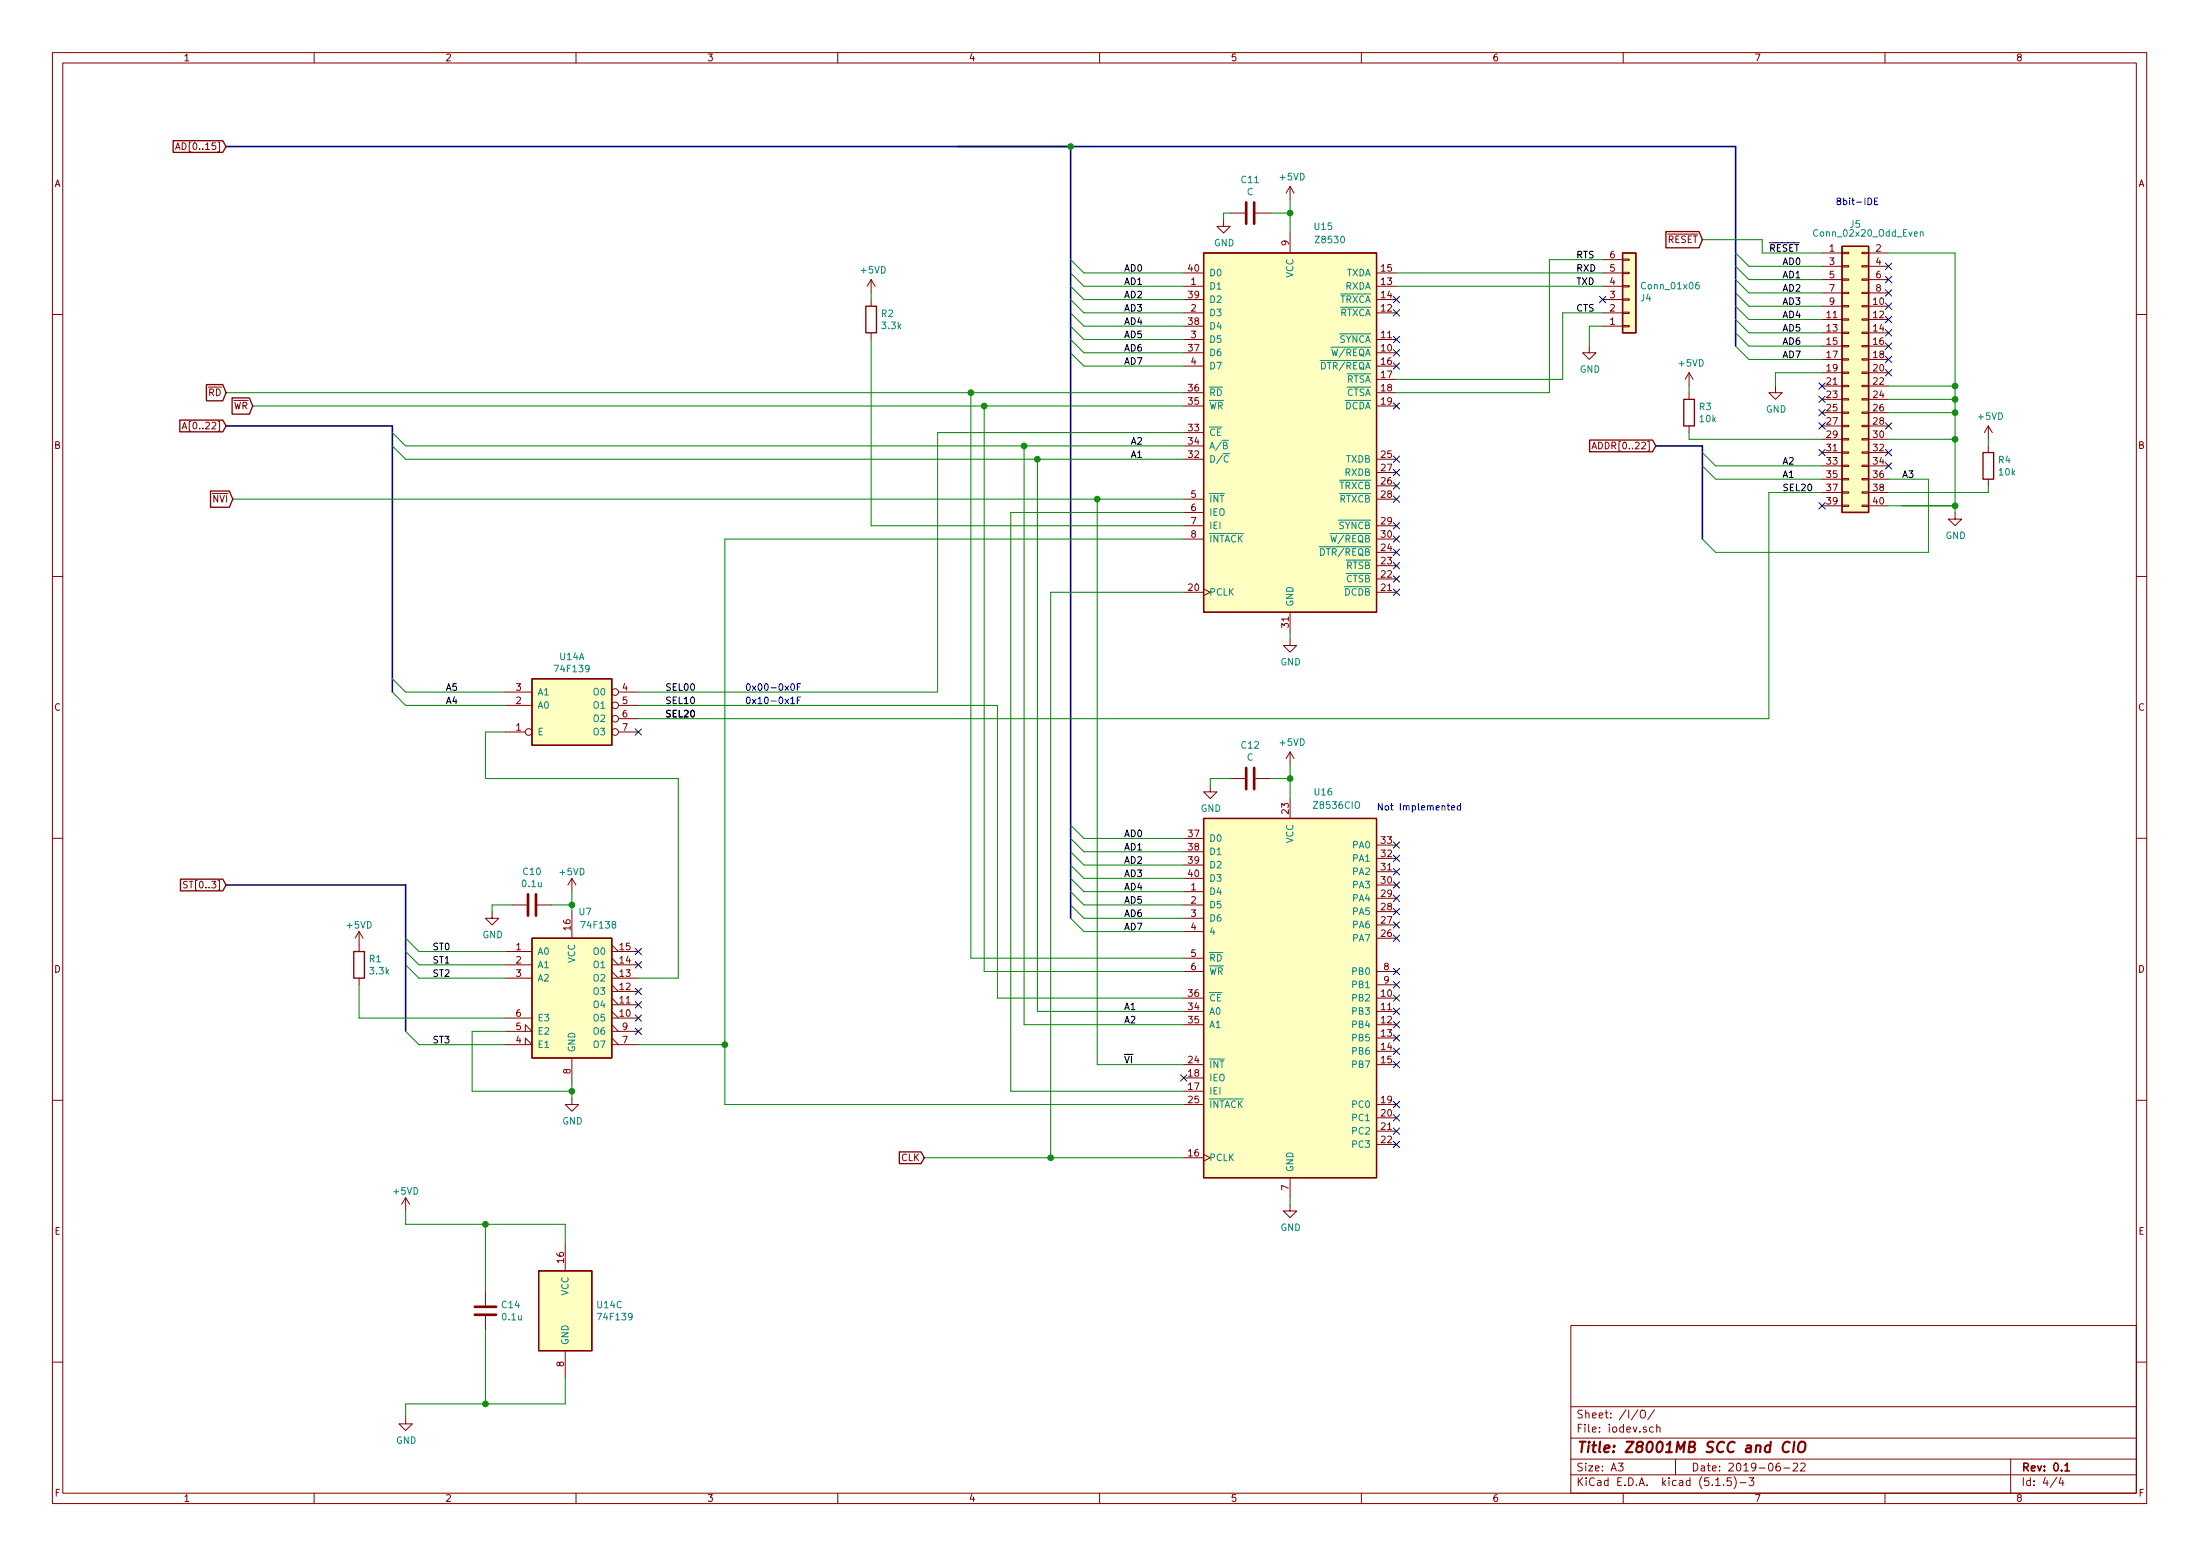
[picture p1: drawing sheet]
<svg xmlns="http://www.w3.org/2000/svg" width="420mm" height="297mm" viewBox="0 0 420 297" stroke-linecap="round" stroke-linejoin="round" font-family="sans-serif">
<g fill="none" stroke="#840000" stroke-width=".19">
<path d="M10 10h400v277h-400zM12 12h396v273.1h-396zM60 10v2M110 10v2M160 10v2M210 10v2M260 10v2M310 10v2M360 10v2M33.5 28.5l.5-1.2 .4 1.2M33.7 28.2h.6M246.4 35.6v2.5"/>
<path d="M246.4 35.6l-.8 1.3M246.4 35.6l.7 1.3M166.4 53.4v2.5M166.4 57.2v1.3M166.4 53.4l-.8 1.2M166.4 53.4l.7 1.2M226.1 59.7h3.8M226.1 57.2h3.8M226.1 54.6h3.8M226.1 52.1h3.8M233.7 41.9v1.3h1.2l-1.2 1.3-1.3-1.3h1.3M234.9 40.7h2.8"/>
<path d="M239.8 40.7h2.8M246.4 44.5v3.8M262.9 59.7h3.8M262.9 57.2h3.8M262.9 54.6h3.8M262.9 52.1h3.8M306.1 59.7h3.8M306.1 57.2h3.8M306.1 54.6h3.8M306.1 52.1h3.8M306.1 49.6h3.8M309.9 52h1.2v.2h-1.2z"/>
<path d="M309.9 49.4h1.2v.3h-1.2zM309.9 54.5h1.2v.3h-1.2zM309.9 59.6h1.2v.3h-1.2zM309.9 57.1h1.2v.2h-1.2zM348 48.3h3.8M348 58.5h3.8M348 50.8h3.8M348 53.4h3.8M348 55.9h3.8M351.8 58.3h1.3v.3h-1.3zM351.8 55.8h1.3v.2h-1.3zM351.8 53.2h1.3v.3h-1.3z"/>
<path d="M351.8 50.7h1.3v.3h-1.3zM351.8 48.2h1.3v.2h-1.3zM355.6 58.3h1.3v.3h-1.3zM355.6 55.8h1.3v.2h-1.3zM355.6 53.2h1.3v.3h-1.3zM355.6 50.7h1.3v.3h-1.3zM355.6 48.2h1.3v.2h-1.3zM356.9 48.3h3.8M356.9 58.5h3.8M356.9 50.8h3.8M356.9 53.4h3.8M356.9 55.9h3.8"/>
<path d="M10 60h2M166.4 63.5v1.3M226.1 62.3h3.8M226.1 67.3h3.8M226.1 64.8h3.8M226.1 69.9h3.8M226.1 75h3.8M226.1 77.5h3.8M262.9 67.3h3.8M262.9 64.8h3.8M262.9 69.9h3.8M262.9 72.4h3.8"/>
<path d="M262.9 75h3.8M262.9 77.5h3.8M303.5 66.1v1.2h1.3l-1.3 1.3-1.2-1.3h1.2M306.1 62.3h3.8M309.9 62.1h1.2v.3h-1.2zM322.6 71.2v2.5M322.6 75v1.2M322.6 71.2l-.8 1.2M322.6 71.2l.7 1.2M339.1 73.7v1.3h1.3l-1.3 1.2-1.3-1.2h1.3M348 61h3.8M348 63.5h3.8"/>
<path d="M348 66.1h3.8M348 68.6h3.8M348 71.2h3.8M348 73.7h3.8M348 76.2h3.8M348 78.8h3.8M351.8 76.1h1.3v.3h-1.3zM351.8 78.6h1.3v.3h-1.3zM351.8 73.6h1.3v.2h-1.3zM351.8 68.5h1.3v.2h-1.3zM351.8 65.9h1.3v.3h-1.3zM351.8 63.4h1.3v.3h-1.3z"/>
<path d="M351.8 60.9h1.3v.2h-1.3zM351.8 71h1.3v.3h-1.3zM355.6 76.1h1.3v.3h-1.3zM355.6 78.6h1.3v.3h-1.3zM355.6 73.6h1.3v.2h-1.3zM355.6 68.5h1.3v.2h-1.3zM355.6 65.9h1.3v.3h-1.3zM355.6 63.4h1.3v.3h-1.3zM355.6 60.9h1.3v.2h-1.3zM355.6 71h1.3v.3h-1.3zM356.9 61h3.8M356.9 63.5h3.8"/>
<path d="M356.9 66.1h3.8M356.9 68.6h3.8M356.9 71.2h3.8M356.9 73.7h3.8M356.9 76.2h3.8M356.9 78.8h3.8M408 60h2M34.8 81.9l.4-1.3 .5 1.3M34.9 81.5h.6M226.1 87.7h3.8M226.1 95.3h3.8M226.1 82.6h3.8"/>
<path d="M226.1 85.1h3.8M226.1 97.8h3.8M262.9 87.7h3.8M262.9 92.7h3.8M262.9 90.2h3.8M262.9 95.3h3.8M304 85.7l.5-1.3 .4 1.3M304.2 85.3h.6M322.6 81.3v1.3M348 81.3h3.8M348 83.9h3.8M348 86.4h3.8"/>
<path d="M348 88.9h3.8M348 91.5h3.8M348 94h3.8M348 96.6h3.8M351.8 81.2h1.3v.2h-1.3zM351.8 83.7h1.3v.3h-1.3zM351.8 86.3h1.3v.2h-1.3zM351.8 88.8h1.3v.3h-1.3zM351.8 91.3h1.3v.3h-1.3zM351.8 93.9h1.3v.2h-1.3zM351.8 96.4h1.3v.3h-1.3zM355.6 81.2h1.3v.2h-1.3z"/>
<path d="M355.6 83.7h1.3v.3h-1.3zM355.6 86.3h1.3v.2h-1.3zM355.6 88.8h1.3v.3h-1.3zM355.6 91.3h1.3v.3h-1.3zM355.6 93.9h1.3v.2h-1.3zM355.6 96.4h1.3v.3h-1.3zM356.9 81.3h3.8M356.9 83.9h3.8M356.9 86.4h3.8M356.9 88.9h3.8M356.9 91.5h3.8M356.9 94h3.8"/>
<path d="M356.9 96.6h3.8M373.4 97.8v1.3h1.2l-1.2 1.3-1.3-1.3h1.3M379.7 81.3v2.6M379.7 85.1v1.3M379.7 91.5v1.2M379.7 81.3l-.7 1.3M379.7 81.3l.8 1.3M10 110h2M226.1 113.1h3.8M226.1 100.4h3.8M226.1 102.9h3.8M229.9 112.4l1.2 .7-1.2 .6"/>
<path d="M246.4 116.9v3.8M262.9 113.1h3.8M262.9 110.5h3.8M262.9 108h3.8M262.9 105.4h3.8M262.9 100.4h3.8M262.9 102.9h3.8M408 110h2M96.5 139.7h3.8M96.5 134.7h5.1M96.5 132.1h5.1M118.1 139.7h3.8"/>
<path d="M118.1 134.7h3.8M118.1 132.1h3.8M118.1 137.2h3.8M246.4 122v1.2h1.2l-1.2 1.3-1.3-1.3h1.3M231.1 149.9v1.3h1.3l-1.3 1.2-1.2-1.2h1.2M234.9 148.6h2.8M239.8 148.6h2.8M246.4 143.5v2.6M246.4 152.4v3.8M246.4 143.5l-.8 1.3M246.4 143.5l.7 1.3M10 160h2"/>
<path d="M35.8 168.3l-.5-.1-.2 .2v.3l.6 .3 .1 .3-.3 .2h-.4M68.6 177.8l-.8 1.3M68.6 177.8v3.8M68.6 177.8l.7 1.3M94 174v1.3h1.2l-1.2 1.3-1.3-1.3h1.3M97.8 172.8h2.8M102.6 172.8h2.8M109.2 167.7v2.5M109.2 174v5.1M109.2 167.7l-.7 1.2M109.2 167.7l.8 1.2M226.1 160.1h3.8"/>
<path d="M226.1 172.8h3.8M226.1 170.2h3.8M226.1 175.3h3.8M226.1 162.6h3.8M226.1 165.1h3.8M226.1 177.8h3.8M226.1 167.7h3.8M262.9 179.1h3.8M262.9 176.6h3.8M262.9 174h3.8M262.9 171.5h3.8M262.9 168.9h3.8"/>
<path d="M262.9 166.4h3.8M262.9 163.9h3.8M262.9 161.3h3.8M408 160h2M68.6 186.7v1.3M96.5 199.4h5.1l-1.3-1.2v1.2M96.5 196.9h5.1l-1.3-1.3v1.3M96.5 181.6h5.1M96.5 194.3h5.1M96.5 186.7h5.1M96.5 184.2h5.1M116.8 181.6h5.1"/>
<path d="M116.8 194.3h5.1M116.8 193.1l1.3 1.2M116.8 191.8h5.1M116.8 190.5l1.3 1.3M116.8 189.3h5.1M116.8 188l1.3 1.3M116.8 186.7h5.1M116.8 185.5l1.3 1.2M116.8 184.2h5.1M116.8 182.9l1.3 1.3M116.8 180.4l1.3 1.2M116.8 199.4h5.1"/>
<path d="M116.8 196.9h5.1M116.8 198.2l1.3 1.2M116.8 195.6l1.3 1.3M226.1 190.5h3.8M226.1 193.1h3.8M226.1 195.6h3.8M226.1 182.9h3.8M226.1 185.5h3.8M262.9 190.5h3.8M262.9 193.1h3.8M262.9 195.6h3.8M262.9 198.2h3.8"/>
<path d="M262.9 185.5h3.8M262.9 188h3.8M10 210h2M109.2 209.6v1.3h1.3l-1.3 1.2-1.3-1.2h1.3M109.2 202v5M226.1 203.2h3.8M226.1 208.3h3.8M226.1 205.8h3.8M226.1 210.9h3.8M262.9 200.7h3.8M262.9 203.2h3.8M262.9 210.9h3.8"/>
<path d="M262.9 213.4h3.8M262.9 215.9h3.8M262.9 218.5h3.8M408 210h2M77.5 228.6l-.8 1.3M77.5 228.6v2.6M77.5 228.6l.7 1.3M107.9 237.5v5.1M226.1 221h3.8M229.9 220.4l1.2 .6-1.2 .7M246.4 229.9v1.3h1.2l-1.2 1.2-1.3-1.2h1.3M246.4 224.8v3.8"/>
<path d="M92.7 246.4v2.8M92.7 251.2v2.8M107.9 257.8v5.1M300 253h108v32.1h-108zM10 260h2M77.5 270.5v1.3h1.2l-1.2 1.3-1.3-1.3h1.3M300 278.5h108M300 274.5h108M300 268.5h108M309 279.3h1l-.5 .6 .4 .1v.7l-.2 .1-.7-.1M312.8 269.1l-1.2 2M313.5 269.3a.5 .5 0 0 1 .5-.1 .5 .5 0 0 1 .2 .5v.5a.5 .5 0 0 1-.4 .5 .5 .5 0 0 1-.5-.5v-.5z"/>
<path d="M315.7 272.5l-.4-.1-.3 .3 .1 .6 .2 .1 .4-.1M316 269.1l-1.3 2M316.4 272.5h.1a.37 .37 0 0 1 .5 .1v.8M316.4 271.9v1.5M320 278.5v3M339.9 279.3l-.4 .1a.96 .96 0 0 0 0 1.4l.5-.1v-.5l-.2-.3h-.5l-.1 .3M342.5 279.5l.5-.2 .3 .2v.2l-.9 1.1h.9M343.9 279.5l.5-.2 .3 .2 .1 .2-1 1.1h1M384 278.5v6.6M408 260h2M60 285.1v1.9M110 285.1v1.9"/>
<path d="M160 285.1v1.9M210 285.1v1.9M260 285.1v1.9M300 281.5h108M310 285.1v1.9M327.7 283.6h.8M329.2 283.5v.1M330.6 282.1h-.7l-.1 .7 .2-.1h.5l.2 .3-.1 .5-.2 .1-.6-.1M331.2 281.9a1.71 1.71 0 0 1 0 2.3M332.3 283h1.2M334 282.1h.9l-.5 .6 .5 .1v.7l-.2 .1-.7-.1M340.7 280.2h1.1"/>
<path d="M360 285.1v1.9M392.8 282l-1.3 2M393.6 282l-.4 1.1h1M394 282.6v1"/>
<circle cx="101" cy="139.7" r=".63"/>
<circle cx="117.5" cy="139.7" r=".63"/>
<circle cx="117.5" cy="137.2" r=".63"/>
<circle cx="117.5" cy="132.1" r=".63"/>
<circle cx="117.5" cy="134.7" r=".63"/>
</g>
<path d="M394.4 279.7l.4-.4v1.5M394.4 280.8h.8" fill="none" stroke="#840000" stroke-width=".3"/>
<path d="M341.8 275.4a.88 .88 0 0 0-1 0 .88 .88 0 0 0-.4 1 .71 .71 0 0 0 .4 .7 .71 .71 0 0 0 .8-.1M342.7 275.2l-.3 2M343.6 275.5a.66 .66 0 0 1 1.2 0 1.4 1.4 0 0 1-.7 1.7l-.5-.1a1.49 1.49 0 0 1 0-1.6z" fill="none" stroke="#840000" stroke-width=".41"/>
<g fill="none" stroke="#840000" stroke-width=".25">
<path d="M33.1 26.9h9.4l.7 1.1-.7 1.1h-9.4zM165.4 58.5h2v5h-2zM229.9 48.3h33v68.6h-33zM309.9 48.3h2.5v15.2h-2.5zM318.2 44.2h6.3l.6 1.6-.6 1.5h-6.3zM351.8 47h5.1v50.8h-5.1zM39.4 73.4h3.1l.7 1.6-.7 1.5h-3.1zM44.3 76h3.3l.7 1.5-.7 1.6h-3.3zM321.6 76.2h2v5.1h-2zM34.3 80.2h8.2l.7 1.1-.7 1.1h-8.2zM40.2 93.7h3.6l.6 1.6-.6 1.5h-3.6zM303.6 84h12l.6 1.1-.6 1.1h-12z"/>
<path d="M378.7 86.4h2v5.1h-2zM101.6 129.6h15.2v12.7h-15.2zM229.9 156.2h33v68.6h-33zM34.5 167.8h8l.7 1.1-.7 1.2h-8zM101.6 179.1h15.2v22.9h-15.2zM67.6 181.6h2v5.1h-2zM171.8 219.9h4.1l.6 1.1-.6 1.1h-4.1zM102.9 242.6h10.1v15.2h-10.1z"/>
</g>
<path d="M238 38.6v4.1M239.5 38.6v4.1M238 146.6v4.1M239.5 146.6v4.1M100.8 170.7v4.1M102.4 170.7v4.1M90.7 251h4M90.7 249.5h4" fill="none" stroke="#840000" stroke-width=".51"/>
<g fill="#ffffc2" stroke="#ffffc2" stroke-width=".19">
<path d="M102.9 242.6h10.1v15.2h-10.1z"/>
<path d="M101.6 179.1h15.2v22.9h-15.2z"/>
<path d="M101.6 129.6h15.2v12.7h-15.2z"/>
<path d="M229.9 156.2h33v68.6h-33z"/>
<path d="M351.8 47h5.1v50.8h-5.1z"/>
<path d="M309.9 48.3h2.5v15.2h-2.5z"/>
<path d="M229.9 48.3h33v68.6h-33z"/>
</g>
<path d="M324.4 53.9l-.3 .1a.87 .87 0 0 0 0 1.2l.4-.2v-.5l-.4-.1-.3 .2M366.8 44.4l.1-.1h.3l.1 .8M366.8 44.3v.8M252.1 68.8h1.3M233.4 84.1h1.2M233.6 86.6h1.2M233.7 85h.5l.1-.2v-.3l-.6-.1v1.3h.5l.1-.1 .1-.3-.3-.3M234.6 87.1a.6 .6 0 0 0-.9 .4 .6 .6 0 0 0 .6 .7l.3-.1M251.9 104.4h1.3M254 101.8h1.4" fill="none" stroke="#008484" stroke-width=".19"/>
<path d="M43.2 28h288.3v38.1M204.5 28v147.3M43.2 81.3h31.7v50.8M316.2 85.1h8.9v17.8M43.2 168.9h34.3v28" fill="none" stroke="#000084" stroke-width=".3"/>
<g fill="none" stroke="#008400" stroke-width=".19">
<path d="M246.4 38.1v6.4M166.4 55.9v1.3M204.5 59.7l2.5 2.6h19.1M204.5 57.2l2.5 2.5h19.1M204.5 52.1l2.5 2.5h19.1M204.5 49.6l2.5 2.5h19.1M204.5 54.6l2.5 2.6h19.1M234.9 40.7h-1.2v1.2M242.6 40.7h3.8M266.7 54.6h39.4M266.7 52.1h39.4M306.1 49.6h-10.2v25.4h-29.2"/>
<path d="M306.1 59.7h-7.7v12.7h-31.7M325.1 45.8h11.4v2.5h11.5M331.5 48.3l2.5 2.5h14M331.5 50.8l2.5 2.6h14M331.5 53.4l2.5 2.5h14M331.5 55.9l2.5 2.6h14M331.5 58.5l2.5 2.5h14M360.7 48.3h12.7v49.5M43.2 75h182.9M48.3 77.5h177.8M166.4 64.8v35.6h59.7M185.4 75v107.9h40.7"/>
<path d="M188 77.5v108h38.1M204.5 62.3l2.5 2.5h19.1M204.5 64.8l2.5 2.5h19.1M204.5 67.3l2.5 2.6h19.1M306.1 62.3h-2.6v3.8M322.6 73.7v1.3M331.5 61l2.5 2.5h14M331.5 63.5l2.5 2.6h14M331.5 66.1l2.5 2.5h14M348 71.2h-8.9v2.5M360.7 73.7h12.7M360.7 76.2h12.7"/>
<path d="M360.7 78.8h12.7M44.4 95.3h181.7M74.9 85.1l2.6 2.6h148.6M74.9 82.6l2.6 2.5h148.6M195.6 85.1v110.5h30.5M198.1 87.7v105.4h28M209.5 95.3v107.9h16.6M226.1 97.8h-33.1v110.5h33.1M226.1 82.6h-47v49.5h-57.2M322.6 82.6v1.3h25.4M325.1 88.9l2.6 2.6h20.3M325.1 86.4l2.6 2.5h20.3"/>
<path d="M348 94h-10.2v43.2h-215.9M360.7 91.5h7.6v13.9h-40.6l-2.6-2.5M360.7 96.6h12.7M360.7 83.9h12.7M379.7 92.7v1.3h-19M379.7 83.9v1.2M226.1 113.1h-25.4v107.9M226.1 102.9h-87.7v108h87.7M74.9 129.6l2.6 2.5h19M74.9 132.1l2.6 2.6h19M96.5 139.7h-3.8v8.9h36.8v38.1h-7.6M121.9 134.7h68.6v55.8h35.6"/>
<path d="M246.4 120.7v1.3M204.5 157.5l2.5 2.6h19.1M234.9 148.6h-3.8v1.3M242.6 148.6h3.8M246.4 146.1v6.3M77.5 179.1l2.5 2.5h16.5M97.8 172.8h-3.8v1.2M105.4 172.8h3.8M109.2 170.2v3.8M204.5 170.2l2.5 2.6h19.1M204.5 172.8l2.5 2.5h19.1M204.5 175.3l2.5 2.5h19.1"/>
<path d="M204.5 160.1l2.5 2.5h19.1M204.5 162.6l2.5 2.5h19.1M204.5 165.1l2.5 2.6h19.1M204.5 167.7l2.5 2.5h19.1M68.6 188v6.3h27.9M77.5 196.9l2.5 2.5h16.5M77.5 184.2l2.5 2.5h16.5M77.5 181.6l2.5 2.6h16.5M96.5 196.9h-6.3v11.4h19M121.9 199.4h16.5M109.2 207v2.6M77.5 231.2v2.5h30.4v3.8"/>
<path d="M92.7 233.7v12.7M176.5 221h49.6M246.4 228.6v1.3M92.7 254v14M107.9 262.9v5.1h-30.4v2.5"/>
</g>
<g fill="none" stroke="#0000c2" stroke-width=".19">
<path d="M356.7 37.8a.64 .64 0 0 1 .8 .6 .64 .64 0 0 1-.8 .7zM358 38.4h.4M358.6 37.8h-.6v1.3h.6M151 133.4l.4-.3v1.2M151 134.3h.7M151.1 130.6l.2-.1a.67 .67 0 0 1 .5 .7 .67 .67 0 0 1-.5 .6l-.3-.5zM152.3 133.7h.4M152.3 131.1h.4M152.9 133.1h-.6v1.2M152.9 130.5h-.6v1.3M277.2 154.2l.6-.1v-.2l-.4-.1-.2 .2 .1 .6h.5M278.9 153.9l-.3-.1-.3 .2 .1 .6h.5"/>
<path d="M278.9 153.4v1.2"/>
</g>
<g fill="#008400" stroke="#008400" stroke-width=".25">
<circle cx="373.4" cy="96.6" r=".51"/>
<circle cx="109.2" cy="208.3" r=".51"/>
<circle cx="109.2" cy="172.8" r=".51"/>
<circle cx="188" cy="77.5" r=".51"/>
<circle cx="204.5" cy="28" r=".51"/>
<circle cx="185.4" cy="75" r=".51"/>
<circle cx="138.4" cy="199.4" r=".51"/>
<circle cx="92.7" cy="233.7" r=".51"/>
<circle cx="92.7" cy="268" r=".51"/>
<circle cx="246.4" cy="40.7" r=".51"/>
<circle cx="200.7" cy="221" r=".51"/>
<circle cx="246.4" cy="148.6" r=".51"/>
<circle cx="209.6" cy="95.3" r=".51"/>
<circle cx="195.6" cy="85.1" r=".51"/>
<circle cx="373.4" cy="73.7" r=".51"/>
<circle cx="373.4" cy="76.2" r=".51"/>
<circle cx="373.4" cy="78.8" r=".51"/>
<circle cx="373.4" cy="83.9" r=".51"/>
<circle cx="198.1" cy="87.7" r=".51"/>
</g>
<g fill="none" stroke="#000084" stroke-width=".19">
<path d="M266.1 56.6l1.2 1.2M266.1 59.1l1.2 1.2M267.3 56.6l-1.2 1.2M267.3 59.1l-1.2 1.2M305.5 56.6l1.2 1.2M306.7 56.6l-1.2 1.2M360.1 57.8l1.2 1.3M360.1 55.3l1.2 1.2M360.1 52.8l1.2 1.2M360.1 50.2l1.2 1.2M361.3 57.8l-1.2 1.3M361.3 55.3l-1.2 1.2"/>
<path d="M361.3 52.8l-1.2 1.2M361.3 50.2l-1.2 1.2M266.1 66.7l1.2 1.3M266.1 69.3l1.2 1.2M266.1 76.9l1.2 1.2M266.1 64.2l1.2 1.2M267.3 66.7l-1.2 1.3M267.3 69.3l-1.2 1.2M267.3 76.9l-1.2 1.2M267.3 64.2l-1.2 1.2M347.4 75.6l1.2 1.2M347.4 78.2l1.2 1.2"/>
<path d="M347.4 73.1l1.2 1.2M348.6 75.6l-1.2 1.2M348.6 78.2l-1.2 1.2M348.6 73.1l-1.2 1.2M360.1 70.5l1.2 1.3M360.1 68l1.2 1.2M360.1 65.5l1.2 1.2M360.1 62.9l1.2 1.2M360.1 60.4l1.2 1.2M361.3 62.9l-1.2 1.2M361.3 68l-1.2 1.2M361.3 65.5l-1.2 1.2"/>
<path d="M361.3 60.4l-1.2 1.2M361.3 70.5l-1.2 1.3M266.1 87.1l1.2 1.2M266.1 89.6l1.2 1.2M266.1 92.1l1.2 1.3M266.1 94.7l1.2 1.2M266.1 99.8l1.2 1.2M267.3 87.1l-1.2 1.2M267.3 89.6l-1.2 1.2M267.3 92.1l-1.2 1.3M267.3 94.7l-1.2 1.2M267.3 99.8l-1.2 1.2"/>
<path d="M347.4 85.8l1.2 1.2M347.4 95.9l1.2 1.3M347.4 80.7l1.2 1.2M348.6 85.8l-1.2 1.2M348.6 95.9l-1.2 1.3M348.6 80.7l-1.2 1.2M360.1 85.8l1.2 1.2M360.1 80.7l1.2 1.2M360.1 88.3l1.2 1.2M361.3 85.8l-1.2 1.2M361.3 80.7l-1.2 1.2M361.3 88.3l-1.2 1.2"/>
<path d="M266.1 102.3l1.2 1.2M266.1 104.8l1.2 1.3M266.1 107.4l1.2 1.2M266.1 109.9l1.2 1.2M266.1 112.5l1.2 1.2M267.3 102.3l-1.2 1.2M267.3 104.8l-1.2 1.3M267.3 107.4l-1.2 1.2M267.3 109.9l-1.2 1.2M267.3 112.5l-1.2 1.2M121.3 139.1l1.2 1.2M122.5 139.1l-1.2 1.2"/>
<path d="M266.1 160.7l1.2 1.2M266.1 163.3l1.2 1.2M266.1 165.8l1.2 1.2M266.1 176l1.2 1.2M266.1 178.5l1.2 1.2M266.1 173.4l1.2 1.2M266.1 170.9l1.2 1.2M266.1 168.3l1.2 1.3M267.3 160.7l-1.2 1.2M267.3 163.3l-1.2 1.2M267.3 165.8l-1.2 1.2M267.3 176l-1.2 1.2"/>
<path d="M267.3 178.5l-1.2 1.2M267.3 173.4l-1.2 1.2M267.3 170.9l-1.2 1.2M267.3 168.3l-1.2 1.3M121.3 183.6l1.2 1.2M121.3 181l1.2 1.3M121.3 188.7l1.2 1.2M121.3 191.2l1.2 1.2M121.3 193.7l1.2 1.3M121.3 196.3l1.2 1.2M122.5 183.6l-1.2 1.2M122.5 181l-1.2 1.3"/>
<path d="M122.5 188.7l-1.2 1.2M122.5 191.2l-1.2 1.2M122.5 193.7l-1.2 1.3M122.5 196.3l-1.2 1.2M266.1 197.5l1.2 1.3M266.1 195l1.2 1.2M266.1 192.5l1.2 1.2M266.1 189.9l1.2 1.2M266.1 187.4l1.2 1.2M266.1 184.8l1.2 1.3M267.3 197.5l-1.2 1.3M267.3 195l-1.2 1.2"/>
<path d="M267.3 192.5l-1.2 1.2M267.3 189.9l-1.2 1.2M267.3 187.4l-1.2 1.2M267.3 184.8l-1.2 1.3M225.5 205.2l1.2 1.2M226.7 205.2l-1.2 1.2M266.1 217.9l1.2 1.2M266.1 215.3l1.2 1.2M266.1 212.8l1.2 1.2M266.1 210.2l1.2 1.3M266.1 202.6l1.2 1.2M266.1 200.1l1.2 1.2"/>
<path d="M267.3 217.9l-1.2 1.2M267.3 215.3l-1.2 1.2M267.3 212.8l-1.2 1.2M267.3 210.2l-1.2 1.3M267.3 202.6l-1.2 1.2M267.3 200.1l-1.2 1.2"/>
</g>
<text font-size="2.8" fill="#840000" x="301" y="277.3">Title: Z8001MB SCC and CIO</text>
<g font-size="2.1" fill="#840000">
<text x="301" y="273.5">File: iodev.sch</text>
<text x="301" y="270.8">Sheet: /I/O/</text>
<text x="301" y="280.9">Size: A3</text>
<text x="323" y="280.9">Date: 2019-06-22</text>
<text x="386" y="280.9">Rev: 0.1</text>
<text x="301" y="283.7">KiCad E.D.A. kicad (5.1.5)-3</text>
<text x="386" y="283.7">Id: 4/4</text>
</g>
<g font-size="1.8" fill="#840000">
<text x="35" y="11.7">1</text>
<text x="85" y="11.7">2</text>
<text x="135" y="11.7">3</text>
<text x="185" y="11.7">4</text>
<text x="235" y="11.7">5</text>
<text x="285" y="11.7">6</text>
<text x="335" y="11.7">7</text>
<text x="385" y="11.7">8</text>
<text x="34.7" y="28.6">AD[0..15]</text>
<text x="10.4" y="35.7">A</text>
<text x="408.4" y="35.7">A</text>
<text x="246.1" y="46.9" transform="rotate(-90 246.1 46.9)">9</text>
<text x="318.4" y="46.4">RESET</text>
<text x="227" y="51.9">40</text>
<text x="263.8" y="51.9">15</text>
<text x="307.5" y="51.9">5</text>
<text x="307.5" y="49.3">6</text>
<text x="349.4" y="48">1</text>
<text x="349.4" y="50.6">3</text>
<text x="349.4" y="53.1">5</text>
<text x="358.3" y="48">2</text>
<text x="358.3" y="50.6">4</text>
<text x="358.3" y="53.1">6</text>
<text x="227" y="56.9">39</text>
<text x="227.5" y="54.4">1</text>
<text x="227.5" y="59.5">2</text>
<text x="263.8" y="59.5">12</text>
<text x="263.8" y="54.4">13</text>
<text x="263.8" y="56.9">14</text>
<text x="307.5" y="59.5">2</text>
<text x="307.5" y="56.9">3</text>
<text x="307.5" y="54.4">4</text>
<text x="349.4" y="55.7">7</text>
<text x="349.4" y="58.2">9</text>
<text x="357.8" y="58.2">10</text>
<text x="358.3" y="55.7">8</text>
<text x="227" y="62">38</text>
<text x="227.5" y="64.6">3</text>
<text x="263.8" y="64.6">11</text>
<text x="307.5" y="62">1</text>
<text x="348.9" y="60.7">11</text>
<text x="348.9" y="63.3">13</text>
<text x="348.9" y="65.8">15</text>
<text x="357.8" y="60.7">12</text>
<text x="357.8" y="63.3">14</text>
<text x="357.8" y="65.8">16</text>
<text x="227" y="67.1">37</text>
<text x="227.5" y="69.6">4</text>
<text x="263.8" y="67.1">10</text>
<text x="263.8" y="69.6">16</text>
<text x="348.9" y="68.4">17</text>
<text x="348.9" y="70.9">19</text>
<text x="357.8" y="68.4">18</text>
<text x="357.8" y="70.9">20</text>
<text x="39.8" y="75.6">RD</text>
<text x="227" y="77.3">35</text>
<text x="227" y="74.7">36</text>
<text x="263.8" y="72.2">17</text>
<text x="263.8" y="74.7">18</text>
<text x="263.8" y="77.3">19</text>
<text x="348.9" y="73.4">21</text>
<text x="348.9" y="76">23</text>
<text x="357.8" y="73.4">22</text>
<text x="357.8" y="76">24</text>
<text x="36" y="82">A[0..22]</text>
<text x="44.5" y="78.1">WR</text>
<text x="227" y="82.3">33</text>
<text x="348.9" y="78.5">25</text>
<text x="348.9" y="81.1">27</text>
<text x="348.9" y="83.6">29</text>
<text x="357.8" y="78.5">26</text>
<text x="357.8" y="81.1">28</text>
<text x="357.8" y="83.6">30</text>
<text x="10.4" y="85.7">B</text>
<text x="227" y="87.4">32</text>
<text x="227" y="84.9">34</text>
<text x="263.8" y="87.4">25</text>
<text x="263.8" y="90">27</text>
<text x="305.2" y="85.8">ADDR[0..22]</text>
<text x="348.9" y="86.1">31</text>
<text x="348.9" y="88.7">33</text>
<text x="357.8" y="86.1">32</text>
<text x="357.8" y="88.7">34</text>
<text x="408.4" y="85.7">B</text>
<text x="40.7" y="95.9">NVI</text>
<text x="227.5" y="95">5</text>
<text x="263.8" y="92.5">26</text>
<text x="263.8" y="95">28</text>
<text x="348.9" y="91.2">35</text>
<text x="348.9" y="93.8">37</text>
<text x="357.8" y="91.2">36</text>
<text x="357.8" y="93.8">38</text>
<text x="227.5" y="97.6">6</text>
<text x="227.5" y="100.1">7</text>
<text x="263.8" y="100.1">29</text>
<text x="348.9" y="96.3">39</text>
<text x="357.8" y="96.3">40</text>
<text x="227.5" y="102.7">8</text>
<text x="263.8" y="107.7">23</text>
<text x="263.8" y="105.2">24</text>
<text x="263.8" y="102.7">30</text>
<text x="227" y="112.8">20</text>
<text x="263.8" y="112.8">21</text>
<text x="263.8" y="110.3">22</text>
<text x="246.1" y="119.7" transform="rotate(-90 246.1 119.7)">31</text>
<text x="98.6" y="131.9">3</text>
<text x="118.9" y="131.9">4</text>
<text x="10.4" y="135.7">C</text>
<text x="98.6" y="134.4">2</text>
<text x="118.9" y="134.4">5</text>
<text x="118.9" y="136.9">6</text>
<text x="408.4" y="135.7">C</text>
<text x="98.6" y="139.5">1</text>
<text x="118.9" y="139.5">7</text>
<text x="246.1" y="155.3" transform="rotate(-90 246.1 155.3)">23</text>
<text x="227" y="159.8">37</text>
<text x="263.8" y="161.1">33</text>
<text x="227" y="162.3">38</text>
<text x="227" y="164.9">39</text>
<text x="227" y="167.4">40</text>
<text x="263.8" y="166.2">31</text>
<text x="263.8" y="163.6">32</text>
<text x="36" y="169.6">ST[0..3]</text>
<text x="227.5" y="170">1</text>
<text x="227.5" y="172.5">2</text>
<text x="263.8" y="173.8">28</text>
<text x="263.8" y="171.2">29</text>
<text x="263.8" y="168.7">30</text>
<text x="109" y="177.5" transform="rotate(-90 109 177.5)">16</text>
<text x="227.5" y="175">3</text>
<text x="227.5" y="177.6">4</text>
<text x="263.8" y="178.9">26</text>
<text x="263.8" y="176.3">27</text>
<text x="10.4" y="185.7">D</text>
<text x="98.6" y="181.4">1</text>
<text x="98.6" y="183.9">2</text>
<text x="118.4" y="183.9">14</text>
<text x="118.4" y="181.4">15</text>
<text x="227.5" y="182.7">5</text>
<text x="227.5" y="185.2">6</text>
<text x="264.3" y="185.2">8</text>
<text x="408.4" y="185.7">D</text>
<text x="98.6" y="186.5">3</text>
<text x="118.4" y="191.6">11</text>
<text x="118.4" y="189">12</text>
<text x="118.4" y="186.5">13</text>
<text x="227" y="190.3">36</text>
<text x="263.8" y="190.3">10</text>
<text x="264.3" y="187.7">9</text>
<text x="98.6" y="196.6">5</text>
<text x="98.6" y="194.1">6</text>
<text x="118.4" y="194.1">10</text>
<text x="118.9" y="196.6">9</text>
<text x="227" y="192.8">34</text>
<text x="227" y="195.4">35</text>
<text x="263.8" y="192.8">11</text>
<text x="263.8" y="195.4">12</text>
<text x="263.8" y="197.9">13</text>
<text x="98.6" y="199.2">4</text>
<text x="118.9" y="199.2">7</text>
<text x="227" y="203">24</text>
<text x="263.8" y="200.4">14</text>
<text x="263.8" y="203">15</text>
<text x="109" y="205" transform="rotate(-90 109 205)">8</text>
<text x="227" y="208.1">17</text>
<text x="227" y="205.5">18</text>
<text x="227" y="210.6">25</text>
<text x="263.8" y="210.6">19</text>
<text x="263.8" y="213.1">20</text>
<text x="263.8" y="215.7">21</text>
<text x="172.1" y="221.7">CLK</text>
<text x="227" y="220.8">16</text>
<text x="263.8" y="218.2">22</text>
<text x="246.1" y="227.2" transform="rotate(-90 246.1 227.2)">7</text>
<text x="10.4" y="235.7">E</text>
<text x="408.4" y="235.7">E</text>
<text x="107.7" y="241" transform="rotate(-90 107.7 241)">16</text>
<text x="107.7" y="260.9" transform="rotate(-90 107.7 260.9)">8</text>
<text x="10.5" y="285.7">F</text>
<text x="35" y="286.7">1</text>
<text x="85" y="286.7">2</text>
<text x="135" y="286.7">3</text>
<text x="185" y="286.7">4</text>
<text x="235" y="286.7">5</text>
<text x="285" y="286.7">6</text>
<text x="335" y="286.7">7</text>
<text x="385" y="286.7">8</text>
<text x="408.5" y="285.7">F</text>
</g>
<g font-size="1.8" fill="#008484">
<text x="237.1" y="35">C11</text>
<text x="244.5" y="34.4">+5VD</text>
<text x="238.1" y="37.3">C</text>
<text x="231.9" y="47">GND</text>
<text x="251.1" y="43.9">U15</text>
<text x="251.5" y="46.4">Z8530</text>
<text x="346.8" y="45.2">Conn_02x20_Odd_Even</text>
<text x="353.4" y="43.5">J5</text>
<text x="164.5" y="52.2">+5VD</text>
<text x="230.9" y="52.7">D0</text>
<text x="247" y="53" transform="rotate(-90 247 53)">VCC</text>
<text x="257" y="52.7">TXDA</text>
<text x="230.9" y="55.3">D1</text>
<text x="230.9" y="57.8">D2</text>
<text x="255.8" y="57.8">TRXCA</text>
<text x="256.9" y="55.3">RXDA</text>
<text x="313.4" y="57.5">J4</text>
<text x="313.8" y="55.2">Conn_01x06</text>
<text x="168.4" y="60.5">R2</text>
<text x="168.5" y="62.8">3.3k</text>
<text x="230.9" y="60.4">D3</text>
<text x="230.9" y="65.4">D5</text>
<text x="230.9" y="62.9">D4</text>
<text x="255.7" y="65.4">SYNCA</text>
<text x="255.8" y="60.4">RTXCA</text>
<text x="230.9" y="68">D6</text>
<text x="230.9" y="70.5">D7</text>
<text x="252.6" y="70.5">DTR/REQA</text>
<text x="254.6" y="68">W/REQA</text>
<text x="301.7" y="71.2">GND</text>
<text x="320.7" y="70">+5VD</text>
<text x="230.9" y="75.6">RD</text>
<text x="257" y="73.1">RTSA</text>
<text x="257" y="75.6">CTSA</text>
<text x="230.9" y="83.2">CE</text>
<text x="230.9" y="78.1">WR</text>
<text x="256.8" y="78.1">DCDA</text>
<text x="324.6" y="78.3">R3</text>
<text x="324.7" y="80.6">10k</text>
<text x="337.3" y="78.8">GND</text>
<text x="377.9" y="80.1">+5VD</text>
<text x="230.9" y="88.3">D/C</text>
<text x="230.9" y="85.8">A/B</text>
<text x="257" y="88.3">TXDB</text>
<text x="381.7" y="88.5">R4</text>
<text x="230.9" y="95.9">INT</text>
<text x="255.8" y="93.4">TRXCB</text>
<text x="255.8" y="95.9">RTXCB</text>
<text x="256.9" y="90.8">RXDB</text>
<text x="381.8" y="90.8">10k</text>
<text x="230.9" y="98.5">IEO</text>
<text x="230.9" y="101">IEI</text>
<text x="255.7" y="101">SYNCB</text>
<text x="230.9" y="103.5">INTACK</text>
<text x="252.6" y="106.1">DTR/REQB</text>
<text x="254.6" y="103.5">W/REQB</text>
<text x="371.6" y="102.9">GND</text>
<text x="230.9" y="113.7">PCLK</text>
<text x="256.8" y="113.7">DCDB</text>
<text x="257" y="111.2">CTSB</text>
<text x="257" y="108.6">RTSB</text>
<text x="247" y="115.9" transform="rotate(-90 247 115.9)">GND</text>
<text x="106.2" y="128.3">74F139</text>
<text x="107" y="126">U14A</text>
<text x="244.6" y="127">GND</text>
<text x="102.6" y="135.3">A0</text>
<text x="102.6" y="132.8">A1</text>
<text x="113.5" y="132.8">O0</text>
<text x="113.5" y="135.3">O1</text>
<text x="113.5" y="137.8">O2</text>
<text x="102.6" y="140.4">E</text>
<text x="113.5" y="140.4">O3</text>
<text x="237.1" y="142.9">C12</text>
<text x="244.5" y="142.4">+5VD</text>
<text x="238.1" y="145.2">C</text>
<text x="229.3" y="155">GND</text>
<text x="251.1" y="151.9">U16</text>
<text x="251.2" y="154.4">Z8536CIO</text>
<text x="230.9" y="160.7">D0</text>
<text x="247" y="161" transform="rotate(-90 247 161)">VCC</text>
<text x="258.4" y="162">PA0</text>
<text x="100" y="167">C10</text>
<text x="107" y="167.1">+5VD</text>
<text x="230.9" y="163.2">D1</text>
<text x="230.9" y="165.8">D2</text>
<text x="258.4" y="167">PA2</text>
<text x="258.4" y="164.5">PA1</text>
<text x="99.8" y="169.4">0.1u</text>
<text x="230.9" y="170.9">D4</text>
<text x="230.9" y="173.4">D5</text>
<text x="230.9" y="168.3">D3</text>
<text x="258.4" y="172.1">PA4</text>
<text x="258.4" y="169.6">PA3</text>
<text x="66.3" y="177.3">+5VD</text>
<text x="92.2" y="179.1">GND</text>
<text x="110.6" y="174.7">U7</text>
<text x="111.3" y="177.3">74F138</text>
<text x="230.9" y="175.9">D6</text>
<text x="230.9" y="178.5">4</text>
<text x="258.4" y="179.7">PA7</text>
<text x="258.4" y="177.2">PA6</text>
<text x="258.4" y="174.7">PA5</text>
<text x="70.6" y="183.7">R1</text>
<text x="102.6" y="182.3">A0</text>
<text x="102.6" y="184.8">A1</text>
<text x="109.9" y="183.9" transform="rotate(-90 109.9 183.9)">VCC</text>
<text x="113.5" y="184.8">O1</text>
<text x="113.5" y="182.3">O0</text>
<text x="230.9" y="183.6">RD</text>
<text x="70.7" y="186">3.3k</text>
<text x="102.6" y="187.4">A2</text>
<text x="113.5" y="189.9">O3</text>
<text x="113.5" y="187.4">O2</text>
<text x="230.9" y="191.2">CE</text>
<text x="230.9" y="186.1">WR</text>
<text x="258.4" y="191.2">PB2</text>
<text x="258.4" y="186.1">PB0</text>
<text x="258.4" y="188.6">PB1</text>
<text x="102.6" y="197.5">E2</text>
<text x="102.6" y="195">E3</text>
<text x="113.5" y="195">O5</text>
<text x="113.5" y="192.4">O4</text>
<text x="113.5" y="197.5">O6</text>
<text x="230.9" y="193.7">A0</text>
<text x="230.9" y="196.3">A1</text>
<text x="258.4" y="193.7">PB3</text>
<text x="258.4" y="196.3">PB4</text>
<text x="102.6" y="200.1">E1</text>
<text x="109.9" y="201" transform="rotate(-90 109.9 201)">GND</text>
<text x="113.5" y="200.1">O7</text>
<text x="230.9" y="203.9">INT</text>
<text x="258.4" y="198.8">PB5</text>
<text x="258.4" y="201.3">PB6</text>
<text x="258.4" y="203.9">PB7</text>
<text x="230.9" y="209">IEI</text>
<text x="230.9" y="206.4">IEO</text>
<text x="107.4" y="214.7">GND</text>
<text x="230.9" y="211.5">INTACK</text>
<text x="258.4" y="211.5">PC0</text>
<text x="258.4" y="214">PC1</text>
<text x="230.9" y="221.7">PCLK</text>
<text x="258.4" y="216.6">PC2</text>
<text x="258.4" y="219.1">PC3</text>
<text x="247" y="223.8" transform="rotate(-90 247 223.8)">GND</text>
<text x="75.2" y="228.1">+5VD</text>
<text x="244.6" y="235">GND</text>
<text x="95.9" y="249.7">C14</text>
<text x="108.6" y="247.4" transform="rotate(-90 108.6 247.4)">VCC</text>
<text x="114.1" y="249.7">U14C</text>
<text x="96" y="252.1">0.1u</text>
<text x="108.6" y="256.8" transform="rotate(-90 108.6 256.8)">GND</text>
<text x="114.4" y="252.1">74F139</text>
<text x="75.6" y="275.6">GND</text>
</g>
<g font-size="1.8" fill="#0000c2">
<text x="350.5" y="39.2">8bit-IDE</text>
<text x="142.2" y="131.9">0x00-0x0F</text>
<text x="142.2" y="134.4">0x10-0x1F</text>
<text x="262.9" y="154.7">Not Implemented</text>
</g>
<g font-size="1.8">
<text x="214.6" y="51.9">AD0</text>
<text x="301" y="51.9">RXD</text>
<text x="301" y="49.3">RTS</text>
<text x="337.8" y="48">RESET</text>
<text x="340.4" y="53.1">AD1</text>
<text x="340.4" y="50.6">AD0</text>
<text x="214.6" y="54.4">AD1</text>
<text x="214.6" y="56.9">AD2</text>
<text x="214.6" y="59.5">AD3</text>
<text x="301" y="54.4">TXD</text>
<text x="301" y="59.5">CTS</text>
<text x="340.4" y="58.2">AD3</text>
<text x="340.4" y="55.7">AD2</text>
<text x="214.6" y="62">AD4</text>
<text x="214.6" y="64.6">AD5</text>
<text x="340.4" y="65.8">AD6</text>
<text x="340.4" y="63.3">AD5</text>
<text x="340.4" y="60.7">AD4</text>
<text x="214.6" y="67.1">AD6</text>
<text x="214.6" y="69.6">AD7</text>
<text x="340.4" y="68.4">AD7</text>
<text x="215.9" y="84.9">A2</text>
<text x="215.9" y="87.4">A1</text>
<text x="340.4" y="88.7">A2</text>
<text x="340.4" y="93.8">SEL20</text>
<text x="340.4" y="91.2">A1</text>
<text x="363.2" y="91.2">A3</text>
<text x="85.1" y="131.9">A5</text>
<text x="127" y="131.9">SEL00</text>
<text x="85.1" y="134.4">A4</text>
<text x="127" y="136.9">SEL20</text>
<text x="127" y="134.4">SEL10</text>
<text x="214.6" y="159.8">AD0</text>
<text x="214.6" y="162.3">AD1</text>
<text x="214.6" y="164.9">AD2</text>
<text x="214.6" y="167.4">AD3</text>
<text x="214.6" y="172.5">AD5</text>
<text x="214.6" y="170">AD4</text>
<text x="214.6" y="177.6">AD7</text>
<text x="214.6" y="175">AD6</text>
<text x="82.5" y="181.4">ST0</text>
<text x="82.5" y="183.9">ST1</text>
<text x="82.5" y="186.5">ST2</text>
<text x="214.6" y="192.8">A1</text>
<text x="214.6" y="195.4">A2</text>
<text x="82.5" y="199.2">ST3</text>
<text x="214.6" y="203">VI</text>
</g>
</svg>
